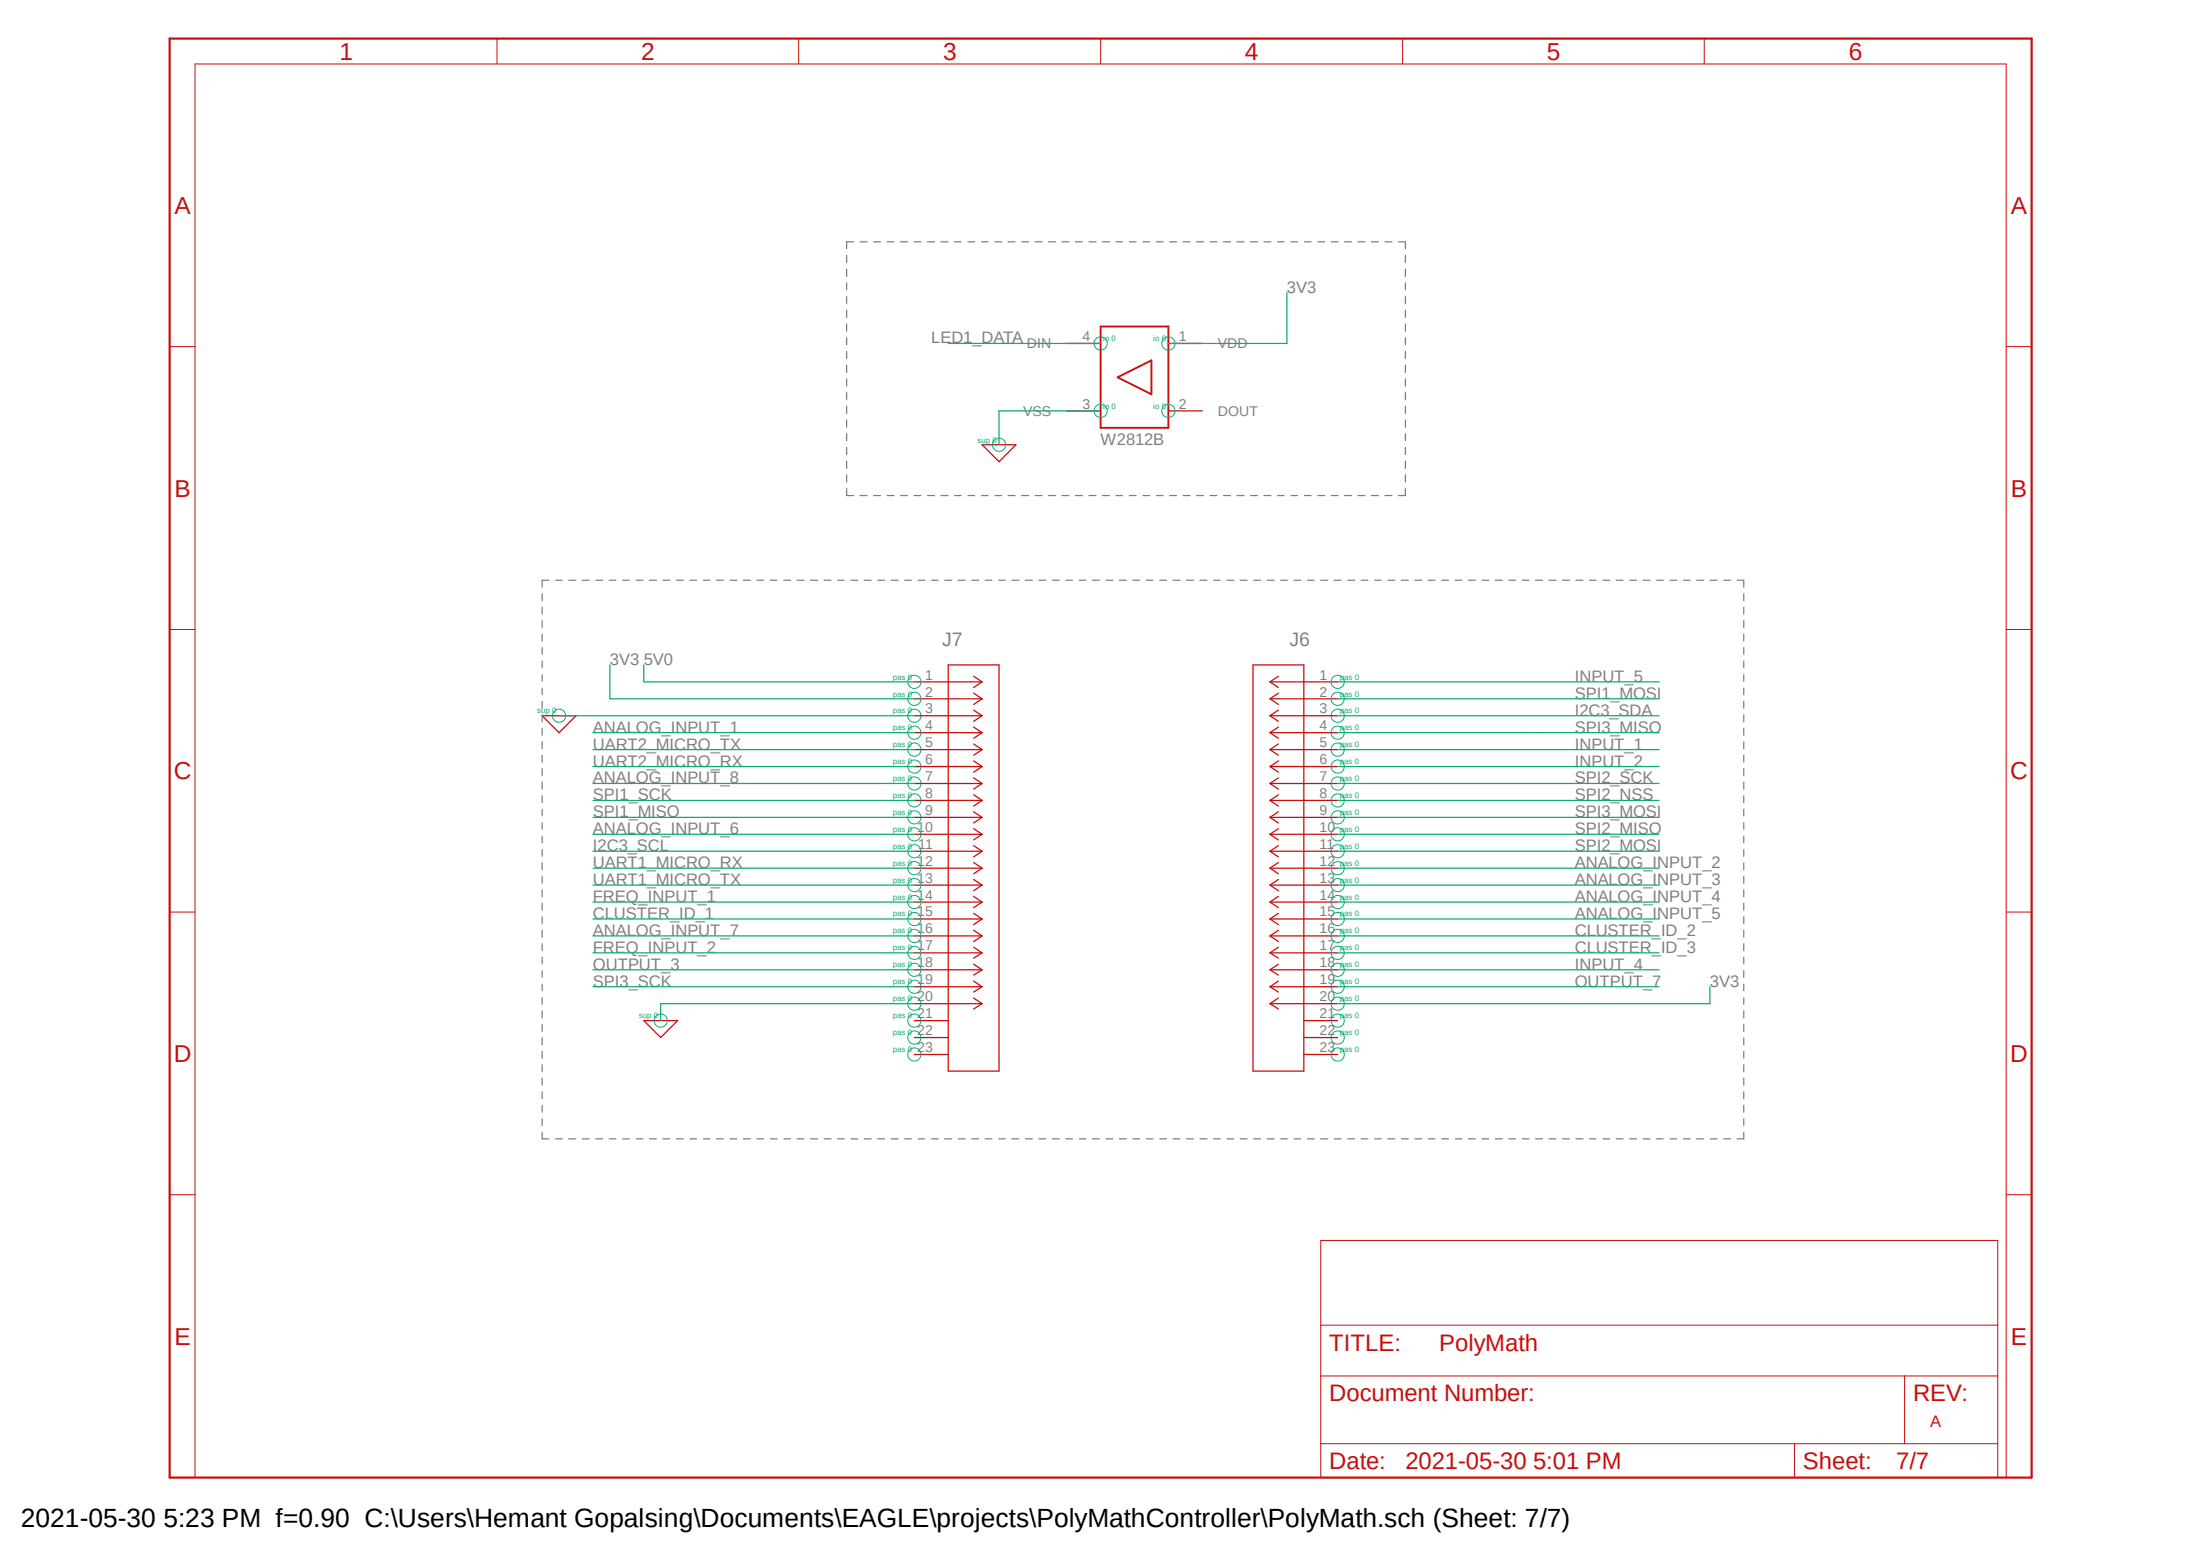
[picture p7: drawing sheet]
<svg xmlns="http://www.w3.org/2000/svg" width="297mm" height="210mm" viewBox="0 0 297 210" stroke-linecap="round" stroke-linejoin="round" font-family="sans-serif">
<path d="M22.4 4.9l252.2 195M274.6 4.9l-252.2 195" fill="none" stroke="#fff" stroke-width=".14"/>
<path d="M22.9 5.2h251.4v194.2h-251.4z" fill="none" stroke="#c90d0c" stroke-width=".3"/>
<g fill="none" stroke="#c90d0c" stroke-width=".14">
<path d="M67.1 5.2v3.4M107.8 5.2v3.4M148.6 5.2v3.4M189.4 5.2v3.4M230.1 5.2v3.4M22.9 46.8h3.4M270.8 46.8h3.5M22.9 85h3.4M270.8 85h3.5M22.9 123.1h3.4M270.8 123.1h3.5M22.9 161.2h3.4"/>
<path d="M178.3 167.4h91.4v32h-91.4zM178.3 178.9h91.4M270.8 161.2h3.5M26.3 199.4v-190.8h244.5v190.8M178.3 185.7h91.4M178.3 194.9h91.4M242.3 194.9v4.5M257.1 185.7v9.2"/>
</g>
<g fill="none" stroke="#c90d0c" stroke-width=".17">
<path d="M144 46.4h4.6M144 55.5h4.6M157.7 46.4h4.6M157.7 55.5h4.6M132.6 60h4.6l-2.3 2.3zM73.2 96.6h4.6l-2.3 2.3zM123.4 92h9.2M123.4 94.3h9.2M123.4 96.6h9.2M123.4 98.9h9.2M128 89.7h6.9v54.9h-6.9zM131.4 91.3l1.2 .7"/>
<path d="M131.4 93.6l1.2 .7M131.4 95.8l1.2 .8M131.4 98.1l1.2 .8M132.6 92l-1.2 .8M132.6 94.3l-1.2 .8M132.6 96.6l-1.2 .8M132.6 98.9l-1.2 .8M169.2 89.7h6.8v54.9h-6.8zM171.4 92h9.2M171.4 94.3h9.2M171.4 96.6h9.2M171.4 98.9h9.2"/>
<path d="M171.4 92l1.2 .8M171.4 94.3l1.2 .8M171.4 96.6l1.2 .8M171.4 98.9l1.2 .8M172.6 91.3l-1.2 .7M172.6 93.6l-1.2 .7M172.6 95.8l-1.2 .8M172.6 98.1l-1.2 .8M123.4 101.2h9.2M123.4 103.5h9.2M123.4 105.7h9.2M123.4 108h9.2"/>
<path d="M123.4 110.3h9.2M123.4 112.6h9.2M123.4 114.9h9.2M123.4 117.2h9.2M123.4 119.5h9.2M131.4 100.4l1.2 .8M131.4 102.7l1.2 .8M131.4 105l1.2 .7M131.4 107.3l1.2 .7M131.4 109.6l1.2 .7M131.4 111.8l1.2 .8M131.4 114.1l1.2 .8"/>
<path d="M131.4 116.4l1.2 .8M131.4 118.7l1.2 .8M132.6 101.2l-1.2 .7M132.6 103.5l-1.2 .7M132.6 105.7l-1.2 .8M132.6 108l-1.2 .8M132.6 110.3l-1.2 .8M132.6 112.6l-1.2 .8M132.6 114.9l-1.2 .8M132.6 117.2l-1.2 .7M132.6 119.5l-1.2 .7M171.4 101.2h9.2"/>
<path d="M171.4 103.5h9.2M171.4 105.7h9.2M171.4 108h9.2M171.4 110.3h9.2M171.4 112.6h9.2M171.4 114.9h9.2M171.4 117.2h9.2M171.4 119.5h9.2M171.4 101.2l1.2 .7M171.4 103.5l1.2 .7M171.4 105.7l1.2 .8M171.4 108l1.2 .8"/>
<path d="M171.4 110.3l1.2 .8M171.4 112.6l1.2 .8M171.4 114.9l1.2 .8M171.4 117.2l1.2 .7M171.4 119.5l1.2 .7M172.6 100.4l-1.2 .8M172.6 102.7l-1.2 .8M172.6 105l-1.2 .7M172.6 107.3l-1.2 .7M172.6 109.6l-1.2 .7M172.6 111.8l-1.2 .8M172.6 114.1l-1.2 .8"/>
<path d="M172.6 116.4l-1.2 .8M172.6 118.7l-1.2 .8M86.9 137.8h4.6l-2.3 2.2zM123.4 121.8h9.2M123.4 124h9.2M123.4 126.3h9.2M123.4 128.6h9.2M123.4 130.9h9.2M123.4 133.2h9.2M123.4 135.5h9.2M123.4 137.8h4.6M131.4 121l1.2 .8"/>
<path d="M131.4 123.3l1.2 .7M131.4 125.6l1.2 .7M131.4 127.8l1.2 .8M131.4 130.1l1.2 .8M131.4 132.4l1.2 .8M131.4 134.7l1.2 .8M132.6 121.8l-1.2 .7M132.6 124l-1.2 .8M132.6 126.3l-1.2 .8M132.6 128.6l-1.2 .7M132.6 130.9l-1.2 .7M132.6 133.2l-1.2 .7"/>
<path d="M132.6 135.5l-1.2 .7M171.4 121.8h9.2M171.4 124h9.2M171.4 126.3h9.2M171.4 128.6h9.2M171.4 130.9h9.2M171.4 133.2h9.2M171.4 135.5h9.2M171.4 121.8l1.2 .7M171.4 124l1.2 .8M171.4 126.3l1.2 .8M171.4 128.6l1.2 .7"/>
<path d="M171.4 130.9l1.2 .7M171.4 133.2l1.2 .7M171.4 135.5l1.2 .7M172.6 121l-1.2 .8M172.6 123.3l-1.2 .7M172.6 125.6l-1.2 .7M172.6 127.8l-1.2 .8M172.6 130.1l-1.2 .8M172.6 132.4l-1.2 .8M172.6 134.7l-1.2 .8M176 137.8h4.6M123.4 140h4.6"/>
<path d="M123.4 142.3h4.6M176 140h4.6M176 142.3h4.6"/>
</g>
<path d="M148.6 44.1h9.1v13.6h-9.1zM150.9 50.9l4.5-2.3v4.6z" fill="none" stroke="#c90d0c" stroke-width=".25"/>
<g fill="none" stroke="#0dab76" stroke-width=".14">
<circle cx="148.6" cy="46.4" r=".89"/>
<circle cx="148.6" cy="55.5" r=".89"/>
<circle cx="157.7" cy="55.5" r=".89"/>
<circle cx="157.7" cy="46.4" r=".89"/>
<circle cx="134.9" cy="60" r=".89"/>
<circle cx="75.5" cy="96.6" r=".89"/>
<circle cx="123.4" cy="94.3" r=".89"/>
<circle cx="123.4" cy="92" r=".89"/>
<circle cx="123.4" cy="96.6" r=".89"/>
<circle cx="123.4" cy="98.9" r=".89"/>
<circle cx="180.6" cy="94.3" r=".89"/>
<circle cx="180.6" cy="96.6" r=".89"/>
<circle cx="180.6" cy="92" r=".89"/>
<circle cx="180.6" cy="98.9" r=".89"/>
<circle cx="123.4" cy="103.5" r=".89"/>
<circle cx="123.4" cy="108" r=".89"/>
<circle cx="123.4" cy="105.7" r=".89"/>
<circle cx="123.4" cy="114.9" r=".89"/>
<circle cx="123.4" cy="101.2" r=".89"/>
<circle cx="123.4" cy="110.3" r=".89"/>
<circle cx="123.4" cy="112.6" r=".89"/>
<circle cx="123.4" cy="117.2" r=".89"/>
<circle cx="123.4" cy="119.5" r=".89"/>
<circle cx="180.6" cy="110.3" r=".89"/>
<circle cx="180.6" cy="114.9" r=".89"/>
<circle cx="180.6" cy="108" r=".89"/>
<circle cx="180.6" cy="112.6" r=".89"/>
<circle cx="180.6" cy="117.2" r=".89"/>
<circle cx="180.6" cy="119.5" r=".89"/>
<circle cx="180.6" cy="101.2" r=".89"/>
<circle cx="180.6" cy="105.7" r=".89"/>
<circle cx="180.6" cy="103.5" r=".89"/>
<circle cx="89.2" cy="137.8" r=".89"/>
<circle cx="123.4" cy="121.7" r=".89"/>
<circle cx="123.4" cy="128.6" r=".89"/>
<circle cx="123.4" cy="133.2" r=".89"/>
<circle cx="123.4" cy="126.3" r=".89"/>
<circle cx="123.4" cy="135.5" r=".89"/>
<circle cx="123.4" cy="130.9" r=".89"/>
<circle cx="123.4" cy="124" r=".89"/>
<circle cx="123.4" cy="137.8" r=".89"/>
<circle cx="180.6" cy="128.6" r=".89"/>
<circle cx="180.6" cy="133.2" r=".89"/>
<circle cx="180.6" cy="121.7" r=".89"/>
<circle cx="180.6" cy="130.9" r=".89"/>
<circle cx="180.6" cy="137.8" r=".89"/>
<circle cx="180.6" cy="135.5" r=".89"/>
<circle cx="180.6" cy="124" r=".89"/>
<circle cx="180.6" cy="126.3" r=".89"/>
<circle cx="123.4" cy="142.3" r=".89"/>
<circle cx="123.4" cy="140" r=".89"/>
<circle cx="180.6" cy="140" r=".89"/>
<circle cx="180.6" cy="142.3" r=".89"/>
</g>
<g fill="none" stroke="#0dab76" stroke-width=".17">
<path d="M173.7 39.5v6.9h-16M128 46.4h20.6M148.6 55.5h-13.7v4.5M75.5 96.6h47.9M80.1 98.9h43.3M82.3 89.7v4.6h41.1M86.9 89.7v2.3h36.5M180.6 94.3h43.4M180.6 96.6h43.4M180.6 92h43.4M180.6 98.9h43.4M80.1 117.2h43.3"/>
<path d="M80.1 103.5h43.3M80.1 101.2h43.3M80.1 108h43.3M80.1 110.3h43.3M80.1 114.9h43.3M80.1 119.5h43.3M80.1 105.7h43.3M80.1 112.6h43.3M180.6 117.2h43.4M180.6 103.5h43.4M180.6 101.2h43.4M180.6 108h43.4"/>
<path d="M180.6 110.3h43.4M180.6 114.9h43.4M180.6 119.5h43.4M180.6 105.7h43.4M180.6 112.6h43.4M80.1 128.6h43.3M80.1 130.9h43.3M80.1 124h43.3M80.1 126.3h43.3M80.1 121.8h43.3M80.1 133.2h43.3M123.4 135.5h-34.2v2.3"/>
<path d="M180.6 128.6h43.4M180.6 130.9h43.4M180.6 124h43.4M180.6 126.3h43.4M180.6 121.8h43.4M180.6 133.2h43.4M230.8 133.2v2.3h-50.2"/>
</g>
<g fill="none" stroke="#808080" stroke-width=".17">
<path d="M114.3 34.5v.9M114.3 36.3v1M114.3 38.2v.9M115.2 32.6h-.9v1M116.1 32.6h1M117.9 32.6h1M119.8 32.6h.9M121.6 32.6h.9M123.4 32.6h.9M125.2 32.6h1M127 32.6h1M128.9 32.6h.9"/>
<path d="M130.7 32.6h.9M132.5 32.6h.9M134.3 32.6h.9M136.1 32.6h.9M137.9 32.6h1M139.7 32.6h1M141.6 32.6h.9M143.4 32.6h.9M145.2 32.6h.9M147 32.6h1M148.8 32.6h1M150.7 32.6h.9"/>
<path d="M152.5 32.6h.9M154.3 32.6h.9M156.1 32.6h.9M157.9 32.6h.9M159.7 32.6h1M161.5 32.6h1M163.4 32.6h.9M165.2 32.6h.9M167 32.6h.9M168.8 32.6h1M170.6 32.6h1M172.5 32.6h.9"/>
<path d="M174.3 32.6h.9M176.1 32.6h.9M177.9 32.6h.9M179.7 32.6h.9M181.5 32.6h1M183.3 32.6h1M185.2 32.6h.9M187 32.6h.9M188.8 32.6h.9v1M189.7 34.5v.9M189.7 36.3v1M189.7 38.2v.9"/>
<path d="M114.3 40v1M114.3 41.9v.9M114.3 43.7v1M114.3 45.6v.9M114.3 47.5v.9M114.3 49.3v.9M114.3 51.1v1M114.3 53v.9M114.3 54.8v1M114.3 56.7v1M114.3 58.5v1M189.7 40v1"/>
<path d="M189.7 41.9v.9M189.7 43.7v1M189.7 45.6v.9M189.7 47.5v.9M189.7 49.3v.9M189.7 51.1v1M189.7 53v.9M189.7 54.8v1M189.7 56.7v1M189.7 58.5v1M74.1 78.3h-.9v.9M75 78.3h.9"/>
<path d="M76.8 78.3h.9M78.6 78.3h.9M80.4 78.3h1M82.3 78.3h.8M84.1 78.3h.9M85.9 78.3h.9M87.7 78.3h.9M89.5 78.3h.9M91.3 78.3h.9M93.1 78.3h.9M95 78.3h.8M96.7 78.3h1"/>
<path d="M98.6 78.3h.9M100.4 78.3h.9M102.2 78.3h.9M104 78.3h.9M105.8 78.3h.9M107.6 78.3h.9M109.4 78.3h1M111.3 78.3h.9M113.1 78.3h.9M114.3 66v.9h.9M114.3 60.4v.9M114.3 62.2v1"/>
<path d="M114.3 64.1v1M114.9 78.3h.9M116.1 66.9h1M116.7 78.3h.9M117.9 66.9h1M118.5 78.3h.9M119.8 66.9h.9M120.3 78.3h.9M121.6 66.9h.9M122.1 78.3h.9M123.4 66.9h.9M124 78.3h.8"/>
<path d="M125.2 66.9h1M125.8 78.3h.9M127 66.9h1M127.6 78.3h.9M128.9 66.9h.9M129.4 78.3h.9M130.7 66.9h.9M131.2 78.3h.9M132.5 66.9h.9M133 78.3h.9M134.3 66.9h.9M134.8 78.3h.9"/>
<path d="M136.1 66.9h.9M136.6 78.3h.9M137.9 66.9h1M138.4 78.3h1M139.7 66.9h1M140.3 78.3h.9M141.6 66.9h.9M142.1 78.3h.9M143.4 66.9h.9M143.9 78.3h.9M145.2 66.9h.9M145.7 78.3h.9"/>
<path d="M147 66.9h1M147.5 78.3h.9M148.8 66.9h1M149.3 78.3h.9M150.7 66.9h.9M151.1 78.3h1M152.5 66.9h.9M153 78.3h.8M154.3 66.9h.9M154.8 78.3h.9M156.1 66.9h.9M156.6 78.3h.9"/>
<path d="M157.9 66.9h.9M158.4 78.3h.9M159.7 66.9h1M160.2 78.3h.9M161.5 66.9h1M162 78.3h.9M163.4 66.9h.9M163.8 78.3h.9M165.2 66.9h.9M165.7 78.3h.8M167 66.9h.9M167.4 78.3h1"/>
<path d="M168.8 66.9h1M169.2 78.3h1M170.6 66.9h1M171.1 78.3h.9M172.5 66.9h.9M172.9 78.3h.9M174.3 66.9h.9M174.7 78.3h.9M176.1 66.9h.9M176.5 78.3h.9M177.9 66.9h.9M178.3 78.3h.9"/>
<path d="M179.7 66.9h.9M180.1 78.3h1M181.5 66.9h1M181.9 78.3h1M183.3 66.9h1M183.8 78.3h.9M185.2 66.9h.9M185.6 78.3h.9M187 66.9h.9M187.4 78.3h.9M189.2 78.3h.9M189.7 60.4v.9"/>
<path d="M189.7 62.2v1M189.7 64.1v1M189.7 66v.9h-.9M191 78.3h.9M192.8 78.3h.9M194.6 78.3h.9M196.5 78.3h.9M198.2 78.3h1M200.1 78.3h.9M201.9 78.3h.9M203.7 78.3h.9M205.5 78.3h.9"/>
<path d="M207.3 78.3h.9M209.1 78.3h1M210.9 78.3h1M212.8 78.3h.9M214.6 78.3h.9M216.4 78.3h.9M218.2 78.3h.9M220 78.3h.9M221.8 78.3h1M223.6 78.3h.9M225.5 78.3h.9M227.3 78.3h.9"/>
<path d="M229.1 78.3h.9M230.9 78.3h.9M232.7 78.3h.9M234.5 78.3h.9v.9M73.2 80.1v1M73.2 82v.9M73.2 83.8v.9M73.2 85.6v.9M73.2 87.4v.9M73.2 89.2v.9M73.2 91.1v.8M73.2 92.9v.9"/>
<path d="M73.2 94.7v.9M73.2 96.5v.9M73.2 98.3v.9M235.4 80.1v1M235.4 82v.9M235.4 83.8v.9M235.4 85.6v.9M235.4 87.4v.9M235.4 89.2v.9M235.4 91.1v.8M235.4 92.9v.9M235.4 94.7v.9"/>
<path d="M235.4 96.5v.9M235.4 98.3v.9M73.2 100.1v.9M73.2 101.9v1M73.2 103.8v.9M73.2 105.6v.9M73.2 107.4v.9M73.2 109.2v.9M73.2 111v.9M73.2 112.9v.8M73.2 114.7v.9M73.2 116.5v.9"/>
<path d="M73.2 118.3v.9M235.4 100.1v.9M235.4 101.9v1M235.4 103.8v.9M235.4 105.6v.9M235.4 107.4v.9M235.4 109.2v.9M235.4 111v.9M235.4 112.9v.8M235.4 114.7v.9M235.4 116.5v.9M235.4 118.3v.9"/>
<path d="M73.2 120.1v.9M73.2 121.9v1M73.2 123.7v1M73.2 125.6v.9M73.2 127.4v.9M73.2 129.2v.9M73.2 131v.9M73.2 132.8v.9M73.2 134.7v.9M73.2 136.4v1M73.2 138.3v.9M235.4 120.1v.9"/>
<path d="M235.4 121.9v1M235.4 123.7v1M235.4 125.6v.9M235.4 127.4v.9M235.4 129.2v.9M235.4 131v.9M235.4 132.8v.9M235.4 134.7v.9M235.4 136.4v1M235.4 138.3v.9M73.2 152.8v.9h.9M73.2 140.1v.9"/>
<path d="M73.2 141.9v.9M73.2 143.7v1M73.2 145.5v1M73.2 147.4v.9M73.2 149.2v.9M73.2 151v.9M75 153.7h.9M76.8 153.7h.9M78.6 153.7h.9M80.4 153.7h1M82.3 153.7h.8M84.1 153.7h.9"/>
<path d="M85.9 153.7h.9M87.7 153.7h.9M89.5 153.7h.9M91.3 153.7h.9M93.1 153.7h.9M95 153.7h.8M96.7 153.7h1M98.6 153.7h.9M100.4 153.7h.9M102.2 153.7h.9M104 153.7h.9M105.8 153.7h.9"/>
<path d="M107.6 153.7h.9M109.4 153.7h1M111.3 153.7h.9M113.1 153.7h.9M114.9 153.7h.9M116.7 153.7h.9M118.5 153.7h.9M120.3 153.7h.9M122.1 153.7h.9M124 153.7h.8M125.8 153.7h.9M127.6 153.7h.9"/>
<path d="M129.4 153.7h.9M131.2 153.7h.9M133 153.7h.9M134.8 153.7h.9M136.6 153.7h.9M138.4 153.7h1M140.3 153.7h.9M142.1 153.7h.9M143.9 153.7h.9M145.7 153.7h.9M147.5 153.7h.9M149.3 153.7h.9"/>
<path d="M151.1 153.7h1M153 153.7h.8M154.8 153.7h.9M156.6 153.7h.9M158.4 153.7h.9M160.2 153.7h.9M162 153.7h.9M163.8 153.7h.9M165.7 153.7h.8M167.4 153.7h1M169.2 153.7h1M171.1 153.7h.9"/>
<path d="M172.9 153.7h.9M174.7 153.7h.9M176.5 153.7h.9M178.3 153.7h.9M180.1 153.7h1M181.9 153.7h1M183.8 153.7h.9M185.6 153.7h.9M187.4 153.7h.9M189.2 153.7h.9M191 153.7h.9M192.8 153.7h.9"/>
<path d="M194.6 153.7h.9M196.5 153.7h.9M198.2 153.7h1M200.1 153.7h.9M201.9 153.7h.9M203.7 153.7h.9M205.5 153.7h.9M207.3 153.7h.9M209.1 153.7h1M210.9 153.7h1M212.8 153.7h.9M214.6 153.7h.9"/>
<path d="M216.4 153.7h.9M218.2 153.7h.9M220 153.7h.9M221.8 153.7h1M223.6 153.7h.9M225.5 153.7h.9M227.3 153.7h.9M229.1 153.7h.9M230.9 153.7h.9M232.7 153.7h.9M235.4 140.1v.9M235.4 141.9v.9"/>
<path d="M235.4 143.7v1M235.4 145.5v1M235.4 147.4v.9M235.4 149.2v.9M235.4 151v.9M235.4 152.8v.9h-.9"/>
</g>
<text font-size="3.6" x="2.8" y="206.1">2021-05-30 5:23 PM f=0.90 C:\Users\Hemant Gopalsing\Documents\EAGLE\projects\PolyMathController\PolyMath.sch (Sheet: 7/7)</text>
<g font-size="3.3" fill="#c90d0c">
<text x="45.8" y="8.1">1</text>
<text x="86.6" y="8.1">2</text>
<text x="127.3" y="8.1">3</text>
<text x="168.1" y="8.1">4</text>
<text x="208.8" y="8.1">5</text>
<text x="249.6" y="8.1">6</text>
<text x="23.5" y="28.9">A</text>
<text x="271.5" y="28.9">A</text>
<text x="23.5" y="67">B</text>
<text x="271.5" y="67">B</text>
<text x="23.5" y="105.2">C</text>
<text x="271.4" y="105.2">C</text>
<text x="23.5" y="143.3">D</text>
<text x="271.4" y="143.3">D</text>
<text x="23.5" y="181.5">E</text>
<text x="271.5" y="181.5">E</text>
</g>
<g font-size="3.2" fill="#c90d0c">
<text x="179.4" y="182.3">TITLE:</text>
<text x="194.3" y="182.3">PolyMath</text>
<text x="179.4" y="189.1">Document Number:</text>
<text x="258.3" y="189.1">REV:</text>
<text x="179.4" y="198.3">Date:</text>
<text x="189.7" y="198.3">2021-05-30 5:01 PM</text>
<text x="243.4" y="198.3">Sheet:</text>
<text x="256" y="198.3">7/7</text>
</g>
<g font-size="2.6" fill="#808080">
<text x="127.2" y="87.2">J7</text>
<text x="174.1" y="87.2">J6</text>
</g>
<g font-size="2.2" fill="#808080">
<text x="173.7" y="39.5">3V3</text>
<text x="125.7" y="46.4">LED1_DATA</text>
<text x="148.6" y="60">W2812B</text>
<text x="82.3" y="89.7">3V3</text>
<text x="86.9" y="89.7">5V0</text>
<text x="212.6" y="94.3">SPI1_MOSI</text>
<text x="212.6" y="92">INPUT_5</text>
<text x="80.1" y="101.2">UART2_MICRO_TX</text>
<text x="80.1" y="98.9">ANALOG_INPUT_1</text>
<text x="212.6" y="101.2">INPUT_1</text>
<text x="212.6" y="96.6">I2C3_SDA</text>
<text x="212.6" y="98.9">SPI3_MISO</text>
<text x="80.1" y="103.5">UART2_MICRO_RX</text>
<text x="80.1" y="105.7">ANALOG_INPUT_8</text>
<text x="212.6" y="103.5">INPUT_2</text>
<text x="212.6" y="105.7">SPI2_SCK</text>
<text x="80.1" y="108">SPI1_SCK</text>
<text x="80.1" y="110.3">SPI1_MISO</text>
<text x="80.1" y="112.6">ANALOG_INPUT_6</text>
<text x="212.6" y="112.6">SPI2_MISO</text>
<text x="212.6" y="110.3">SPI3_MOSI</text>
<text x="212.6" y="108">SPI2_NSS</text>
<text x="80.1" y="114.9">I2C3_SCL</text>
<text x="80.1" y="117.2">UART1_MICRO_RX</text>
<text x="80.1" y="119.5">UART1_MICRO_TX</text>
<text x="212.6" y="117.2">ANALOG_INPUT_2</text>
<text x="212.6" y="114.9">SPI2_MOSI</text>
<text x="212.6" y="119.5">ANALOG_INPUT_3</text>
<text x="80.1" y="124">CLUSTER_ID_1</text>
<text x="80.1" y="121.8">FREQ_INPUT_1</text>
<text x="212.6" y="121.8">ANALOG_INPUT_4</text>
<text x="212.6" y="124">ANALOG_INPUT_5</text>
<text x="80.1" y="128.6">FREQ_INPUT_2</text>
<text x="80.1" y="130.9">OUTPUT_3</text>
<text x="80.1" y="126.3">ANALOG_INPUT_7</text>
<text x="212.6" y="126.3">CLUSTER_ID_2</text>
<text x="212.6" y="128.6">CLUSTER_ID_3</text>
<text x="212.6" y="130.9">INPUT_4</text>
<text x="80.1" y="133.2">SPI3_SCK</text>
<text x="212.6" y="133.2">OUTPUT_7</text>
<text x="230.8" y="133.2">3V3</text>
</g>
<text font-size="2.2" fill="#c90d0c" x="260.6" y="192.6">A</text>
<g font-size="1.9" fill="#808080">
<text x="138.6" y="47">DIN</text>
<text x="146.1" y="46">4</text>
<text x="159.1" y="46">1</text>
<text x="164.4" y="47">VDD</text>
<text x="138.1" y="56.1">VSS</text>
<text x="146.1" y="55.2">3</text>
<text x="159.1" y="55.2">2</text>
<text x="164.4" y="56.2">DOUT</text>
<text x="124.9" y="91.7">1</text>
<text x="124.9" y="94">2</text>
<text x="178.1" y="91.7">1</text>
<text x="178.1" y="94">2</text>
<text x="124.9" y="96.3">3</text>
<text x="124.9" y="98.6">4</text>
<text x="124.9" y="100.8">5</text>
<text x="178.1" y="96.3">3</text>
<text x="178.1" y="98.6">4</text>
<text x="178.1" y="100.8">5</text>
<text x="124.9" y="103.1">6</text>
<text x="124.9" y="105.4">7</text>
<text x="124.9" y="107.7">8</text>
<text x="178.1" y="103.1">6</text>
<text x="178.1" y="105.4">7</text>
<text x="178.1" y="107.7">8</text>
<text x="123.8" y="112.3">10</text>
<text x="124.9" y="110">9</text>
<text x="178.1" y="110">9</text>
<text x="178.1" y="112.3">10</text>
<text x="123.8" y="116.8">12</text>
<text x="123.8" y="119.1">13</text>
<text x="124" y="114.6">11</text>
<text x="178.1" y="114.6">11</text>
<text x="178.1" y="116.8">12</text>
<text x="178.1" y="119.1">13</text>
<text x="123.8" y="121.4">14</text>
<text x="123.8" y="123.7">15</text>
<text x="123.8" y="126">16</text>
<text x="178.1" y="121.4">14</text>
<text x="178.1" y="123.7">15</text>
<text x="178.1" y="126">16</text>
<text x="123.8" y="128.3">17</text>
<text x="123.8" y="130.6">18</text>
<text x="178.1" y="128.3">17</text>
<text x="178.1" y="130.6">18</text>
<text x="123.8" y="132.8">19</text>
<text x="123.8" y="135.1">20</text>
<text x="123.8" y="137.4">21</text>
<text x="178.1" y="132.8">19</text>
<text x="178.1" y="135.1">20</text>
<text x="178.1" y="137.4">21</text>
<text x="123.8" y="139.7">22</text>
<text x="123.8" y="142">23</text>
<text x="178.1" y="139.7">22</text>
<text x="178.1" y="142">23</text>
</g>
<g font-size="1.1" fill="#0dab76">
<text x="148.9" y="46">io 0</text>
<text x="155.7" y="46">io 0</text>
<text x="132" y="59.7">sup 0</text>
<text x="148.9" y="55.2">io 0</text>
<text x="155.7" y="55.2">io 0</text>
<text x="120.5" y="91.7">pas 0</text>
<text x="120.5" y="94">pas 0</text>
<text x="180.9" y="91.7">pas 0</text>
<text x="180.9" y="94">pas 0</text>
<text x="72.5" y="96.3">sup 0</text>
<text x="120.5" y="96.3">pas 0</text>
<text x="120.5" y="98.6">pas 0</text>
<text x="120.5" y="100.8">pas 0</text>
<text x="180.9" y="96.3">pas 0</text>
<text x="180.9" y="98.6">pas 0</text>
<text x="180.9" y="100.8">pas 0</text>
<text x="120.5" y="103.1">pas 0</text>
<text x="120.5" y="105.4">pas 0</text>
<text x="120.5" y="107.7">pas 0</text>
<text x="180.9" y="103.1">pas 0</text>
<text x="180.9" y="105.4">pas 0</text>
<text x="180.9" y="107.7">pas 0</text>
<text x="120.5" y="110">pas 0</text>
<text x="120.5" y="112.3">pas 0</text>
<text x="180.9" y="110">pas 0</text>
<text x="180.9" y="112.3">pas 0</text>
<text x="120.5" y="114.6">pas 0</text>
<text x="120.5" y="116.8">pas 0</text>
<text x="120.5" y="119.1">pas 0</text>
<text x="180.9" y="114.6">pas 0</text>
<text x="180.9" y="116.8">pas 0</text>
<text x="180.9" y="119.1">pas 0</text>
<text x="120.5" y="121.4">pas 0</text>
<text x="120.5" y="123.7">pas 0</text>
<text x="120.5" y="126">pas 0</text>
<text x="180.9" y="121.4">pas 0</text>
<text x="180.9" y="123.7">pas 0</text>
<text x="180.9" y="126">pas 0</text>
<text x="120.5" y="128.3">pas 0</text>
<text x="120.5" y="130.6">pas 0</text>
<text x="180.9" y="128.3">pas 0</text>
<text x="180.9" y="130.6">pas 0</text>
<text x="86.2" y="137.4">sup 0</text>
<text x="120.5" y="132.8">pas 0</text>
<text x="120.5" y="135.1">pas 0</text>
<text x="120.5" y="137.4">pas 0</text>
<text x="180.9" y="132.8">pas 0</text>
<text x="180.9" y="135.1">pas 0</text>
<text x="180.9" y="137.4">pas 0</text>
<text x="120.5" y="139.7">pas 0</text>
<text x="120.5" y="142">pas 0</text>
<text x="180.9" y="139.7">pas 0</text>
<text x="180.9" y="142">pas 0</text>
</g>
</svg>
